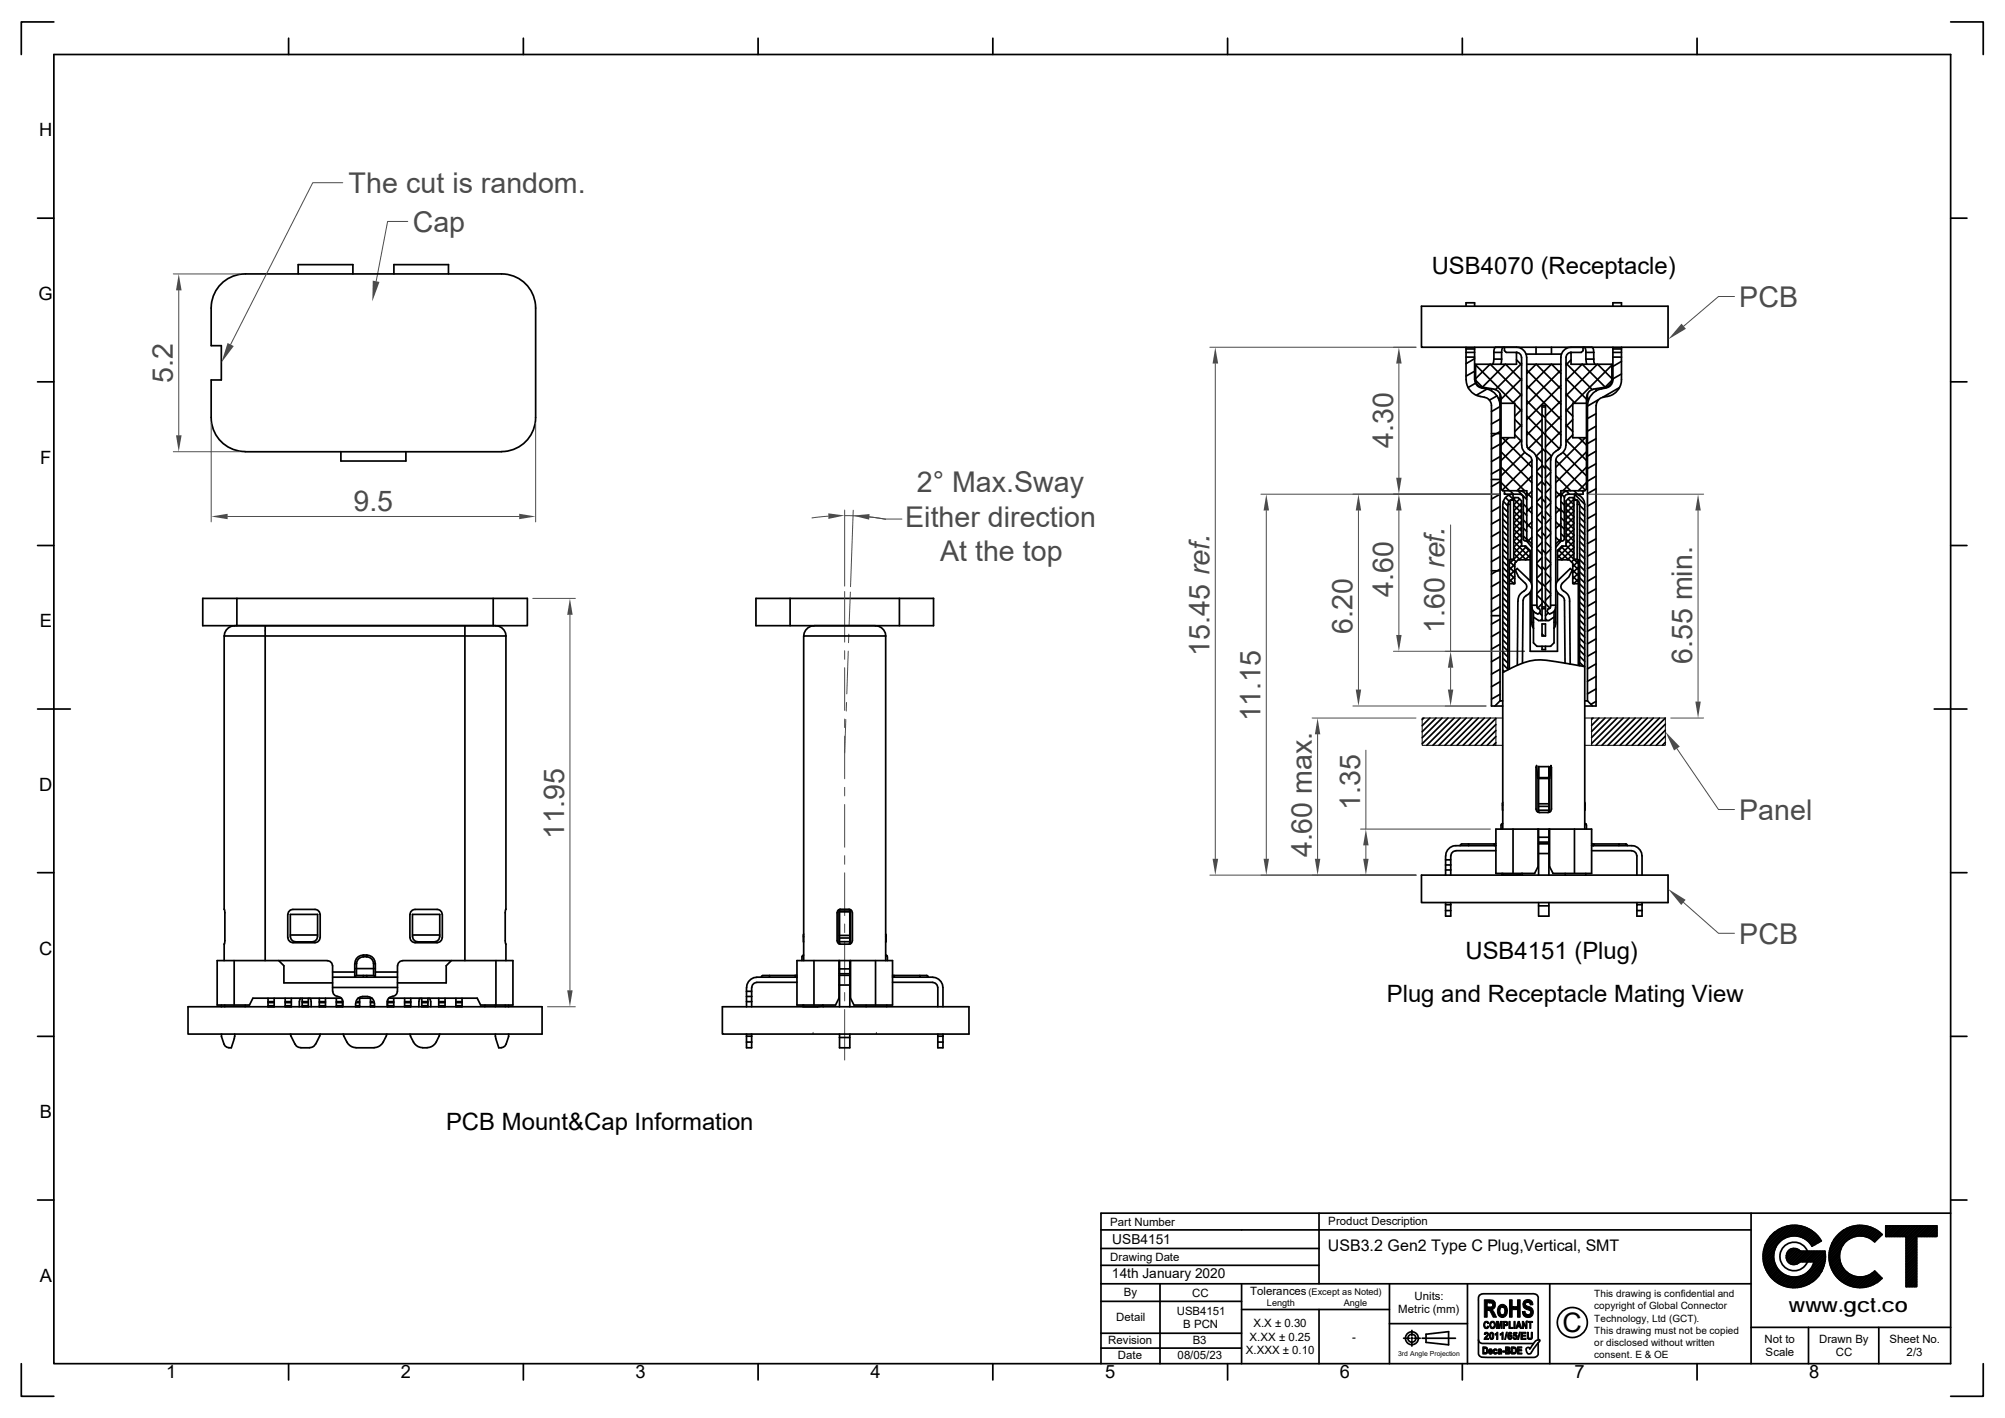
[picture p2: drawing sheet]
<svg xmlns="http://www.w3.org/2000/svg" width="297mm" height="210mm" viewBox="0 0 297 210" stroke-linecap="round" stroke-linejoin="round" font-family="sans-serif">
<path d="M55.2 41.6l1 .1-1 2.9z" fill="#4b4b4b"/>
<path d="M60.4 32.8h-3l-1.7 8.8M78.9 88.6h6.3M84.4 91v55.6M81.1 149.1h4.1" fill="none" stroke="#4b4b4b" stroke-width=".15"/>
<path d="M32.5 42.3a5.1 5.1 0 0 1 3.8-1.7h38a5 5 0 0 1 5.1 5v16.2a5.1 5.1 0 0 1-5.1 5.1h-38a5 5 0 0 1-5-5.1v-5.5h1.5v-5.1h-1.5v-5.6a5.1 5.1 0 0 1 1.2-3.3zM44.2 40.6v-1.4h8.1v1.4M66.4 40.6v-1.4h-8v1.4M60.1 66.9v1.4h-9.6v-1.4" fill="none" stroke="#000" stroke-width=".25"/>
<g fill="#4b4b4b">
<path d="M84 146.6h.8l-.4 2.5z"/>
<path d="M84.4 88.6l.4 2.4h-.8z"/>
</g>
<path d="M25.7 40.6h9.8M26.5 43v21.5M25.7 66.9h9.8" fill="none" stroke="#4b4b4b" stroke-width=".15"/>
<g fill="#4b4b4b">
<path d="M26.1 64.5h.8l-.4 2.4z"/>
<path d="M26.5 40.6l.4 2.4h-.8z"/>
</g>
<path d="M31.3 62.7v14.6M33.7 76.5h43.2M79.4 62.6v14.7" fill="none" stroke="#4b4b4b" stroke-width=".15"/>
<g fill="#4b4b4b">
<path d="M31.3 76.5l2.4-.4v.8z"/>
<path d="M76.9 76.1l2.5 .4-2.5 .4z"/>
<path d="M33.7 50.8l.9 .5-1.8 2.4z"/>
</g>
<g fill="none" stroke="#4b4b4b" stroke-width=".15">
<path d="M50.8 27.1h-4.5l-12.1 23.9M122.7 76.4l-2.4 .3M125.1 76.4l2.9 .1 3.2 .4-2.4-.4M125.1 75.5v11.3M126.4 75.6l-.4 11.3M131.2 76.9h2.4M125.1 87.6v7.5M125.1 96.4v1.2M125.1 98.9v6.3M125.7 96.4l-.2 6.4M125.8 93.9l-.1 1.3M126 87.7l-.2 4.9"/>
<path d="M125.1 106.5v1.2M125.1 109v6.3M125.1 116.6v1.3M125.1 119.1v6.4M125.3 106.5l-.2 5M125.4 104v1.3M125.1 126.7v1.3M125.1 129.3v6.3M125.1 136.8v1.3M125.1 139.4v6.3M120.5 152.9v.2M125.1 147v1.2"/>
<path d="M125.1 149.5v7.5M129.8 152.9v.2"/>
</g>
<g fill="none" stroke="#000" stroke-width=".25">
<path d="M8 3.2h-4.8v4.9M8 8.1h281v193.8h-281zM42.8 5.7v2.4M77.5 5.7v2.4M112.3 5.7v2.4M147.1 5.7v2.4M181.9 5.7v2.4M216.6 5.7v2.4M251.4 5.7v2.4M289 3.2h4.8v4.9M5.6 32.3h2.4M289 32.3h2.4"/>
<path d="M5.6 56.5h2.4M289 56.5h2.4M5.6 80.8h2.4M112 88.6h26.3v4.1h-26.3zM117.1 88.6v4.1M133.2 88.6v4.1M289 80.8h2.4M5.6 105h4.8M286.6 105h4.8M5.6 129.2h2.4M289 129.2h2.4M5.6 153.5h2.4"/>
<path d="M289 153.5h2.4M5.6 177.7h2.4M195.4 179.6v10.5M259.4 179.6v22.3M289 179.6h-125.9v22.3M289 177.7h2.4M163.1 182.1h96.3M163.1 190.1h96.3M163.1 192.7h20.8M163.1 197.4h20.8M163.1 187.4h32.3M163.1 184.9h32.3"/>
<path d="M163.1 199.6h20.8M171.9 190.1v11.8M183.9 190.1v11.8M183.9 193.9h21.9M195.4 193.9v8M205.8 196h11.6M205.8 190.1v11.8M207.9 198.2h.9M209 198.2h.3M209.2 197v.8M209.2 198v.3M209.2 198.5v.8"/>
<path d="M209.5 198.2h.9M210.7 198.2h4.9M211.3 197.6l3.3-.4v1.9l-3.3-.3zM217.4 190.1v11.8M219 198.4a.69 .69 0 0 0 1 .6h7.2M226.1 199.7l.4-.2 .2 .3 .1-.3a1.9 1.9 0 0 1 1.1-1.1h.1l.1 .2-1.2 1.6a.38 .38 0 0 1-.6 .2l-.2-.4zM227.9 198.4v-5.2a1.98 1.98 0 0 0-.3-1.5 6 6 0 0 0-2.3-.1h-4.6a1.77 1.77 0 0 0-1.6 .3l-.1 8.5a.68 .68 0 0 0 .9 .6h7.5l.3-.1 .2-.3v-1.8M229.6 190.1v11.8M259.4 196.6h29.6M262.8 185.9l-1.4 1.4M262.8 186.1l-1.4 1.4M262.8 186.4l-1.3 1.3"/>
<path d="M262.8 185.7l-1.5 1.4M262.8 186.6l-1.2 1.2M262.8 185.4l-1.5 1.5M262.8 186.8l-1.2 1.2M262.9 187l-1.2 1.2M263 185l-1.8 1.7M263 182.4l-.8 .8M263 187.1l-1.2 1.2M263 187.3l-1.1 1.2M263.1 187.5l-1.1 1.1M263.1 184.6l-1.9 1.9M263.2 187.6l-1.1 1.2"/>
<path d="M263.3 187.8l-1.2 1.1M263.4 187.9l-1.1 1.1M263.5 188l-1.1 1.2M263.6 188.2l-1.1 1.1M263.6 182l-1.9 1.9M263.7 188.3l-1.1 1.1M263.8 188.4l-1.1 1.1M264 188.5l-1.2 1.1M264.1 181.8l-2.6 2.5M264.1 188.6l-1.1 1.1M264.2 188.7l-1.1 1.1M264.4 188.8l-1.2 1.1"/>
<path d="M264.5 181.7l-3.1 3M264.6 188.8l-1.2 1.2M264.7 188.9l-1.2 1.2M264.8 181.6l-3.5 3.4M264.9 189l-1.2 1.2M265.1 181.5l-3.8 3.8M265.1 189l-1.2 1.3M265.3 189.1l-1.3 1.2M265.3 181.5l-4.1 4.1M265.4 184.9l-.7 .8M265.5 189.1l-1.3 1.3M265.6 181.4l-4.4 4.4"/>
<path d="M265.7 189.1l-1.3 1.3M265.7 184.9l-1.1 1.1M265.8 181.4l-4.6 4.7M265.9 184.9l-1.3 1.3M265.9 189.1l-1.4 1.4M266.1 181.4l-4.9 4.9M266.1 184.9l-1.5 1.5M266.2 189.1l-1.5 1.4M266.3 181.5l-1.9 1.9M266.3 185l-1.6 1.6M266.5 185l-1.7 1.7M266.5 189l-1.6 1.6"/>
<path d="M266.5 181.5l-1.7 1.7M266.6 185.2l-1.7 1.6M266.7 185.3a1.26 1.26 0 0 0-1.7-.1 1.19 1.19 0 0 0-.3 1.3 1.19 1.19 0 0 0 1.2 .7l.6-.2 .2-.2M266.7 181.5l-1.6 1.6M266.7 186.8h2.1a3.1 3.1 0 0 1-4.5 1.9 3.1 3.1 0 0 1-.6-4.8 3.1 3.1 0 0 1 4.8 .6l1.3-.7a4.6 4.6 0 0 0-7.5-.8 4.6 4.6 0 0 0 1.8 7.3 4.6 4.6 0 0 0 6.3-4.1v-.9h-3.7l-1.7 1.7M266.8 188.9l-1.7 1.7M266.9 181.6l-1.5 1.4M267 185.3l-1.8 1.8M267.1 181.6l-1.4 1.4M267.2 185.3l-1.9 1.9M267.2 188.8l-1.9 1.9M267.3 181.7l-1.4 1.3"/>
<path d="M267.4 185.3l-1.9 1.9M267.4 181.7l-1.3 1.3M267.6 181.8l-1.3 1.3M267.7 185.3l-2 2M267.8 181.9l-1.3 1.2M267.8 185.3a2.12 2.12 0 0 0-3.3-.9 2.12 2.12 0 0 0 0 3.3 2.12 2.12 0 0 0 3.3-.9M267.9 185.3l-2 2M267.9 196.6v5.3M267.9 182l-1.2 1.1M268.1 182l-1.2 1.2M268.1 185.3l-1.9 1.9M268.2 182.1l-1.1 1.2"/>
<path d="M268.4 185.3l-1.6 1.5M268.4 182.2l-1.2 1.2M268.5 182.3l-1.1 1.1M268.6 185.3l-1.6 1.5M268.6 182.4l-1.1 1.1M268.8 182.5l-1.1 1.1M268.8 185.3l-1.5 1.5M268.9 182.6l-1.1 1.1M269 182.7l-1.1 1.1M269.1 185.3l-1.6 1.5M269.1 182.8l-1.1 1.2M269.3 183l-1.2 1.1"/>
<path d="M269.3 185.3l-1.6 1.5M269.4 183.1l-1.2 1.1M269.5 183.2l-1.1 1.1M269.5 188.8l-.9 1M269.5 185.3l-1.5 1.5M269.6 183.4l-1.2 1.1M269.7 183.5l-.9 .8M269.7 183.6l-.3 .4M269.8 185.3l-1.6 1.5M269.9 188.2l-2 2M270 185.3l-1.6 1.5M270.1 187.8l-2.6 2.6"/>
<path d="M270.2 187.4l-3 3.1M270.2 185.3l-1.5 1.5M270.3 187.1l-3.5 3.5M270.4 185.4l-1.7 1.7M270.4 186.8l-3.8 3.8M270.4 185.6l-1.9 1.9M270.4 185.8l-4.8 4.9M270.4 186.3l-4.4 4.4M270.4 186.5l-4.1 4.2M270.4 186l-4.6 4.7M272.5 186.1l-1.3 1.3M272.5 185.8l-1.4 1.4"/>
<path d="M272.5 186.3l-1.3 1.3M272.6 185.5l-1.5 1.5M272.6 186.5l-1.3 1.3M272.6 186.7l-1.2 1.2M272.6 185.2l-1.6 1.6M272.6 186.9l-1.2 1.2M272.7 187.1l-1.2 1.1M272.8 187.2l-1.2 1.2M272.8 184.9l-1.8 1.7M272.8 187.4l-1.1 1.1M272.9 187.5l-1.1 1.2M273 187.7l-1.1 1.1"/>
<path d="M273 184.4l-2 2M273.1 187.8l-1.1 1.2M273.2 182.1l-1.5 1.5M273.2 188l-1.1 1.1M273.3 188.1l-1.1 1.1M273.4 188.2l-1.1 1.1M273.6 188.3l-1.2 1.1M273.7 181.8l-2.3 2.3M273.7 188.4l-1.1 1.2M273.8 188.5l-1.1 1.2M274 188.6l-1.2 1.2M274.1 181.7l-2.9 2.8"/>
<path d="M274.1 188.7l-1.1 1.2M274.3 188.8l-1.2 1.2M274.4 181.6l-3.3 3.3M274.4 188.9l-1.1 1.1M274.6 188.9l-1.2 1.2M274.7 181.5l-3.7 3.7M274.8 189l-1.2 1.2M275 189l-1.3 1.3M275 181.5l-4 4M275.2 189.1l-1.3 1.3M275.3 181.4l-4.3 4.3M275.4 189.1l-1.3 1.3"/>
<path d="M275.5 181.4l-4.5 4.6M275.6 189.1l-1.4 1.4M275.7 181.4l-4.7 4.8M275.9 189.1l-1.5 1.4M275.9 181.5l-2 2M276.1 189l-1.5 1.6M276.2 181.5l-1.8 1.7M276.4 181.5l-1.6 1.6M276.4 189l-1.6 1.6M276.6 181.6l-1.5 1.5M276.8 181.6l-1.5 1.4M276.8 188.8l-1.8 1.8"/>
<path d="M276.9 181.7l-1.3 1.3M277.1 181.7l-1.3 1.3M277.3 181.8l-1.3 1.2M277.4 188.5l-2.2 2.2M277.5 181.8l-1.3 1.3M277.6 181.9l-1.2 1.2M277.8 182l-1.2 1.2M277.8 188.3l-2.3 2.4M277.9 182.1l-1.1 1.1M277.9 188.4l-2.2 2.3M278.1 188.5l-2.2 2.2M278.1 182.2l-1.2 1.1"/>
<path d="M278.2 188.7l-2 1.9M278.2 182.3l-1.1 1.1M278.3 188.8l-1.8 1.8M278.3 182.4l-1.1 1.1M278.3 196.6v5.3M278.4 188.9l-1.6 1.6M278.5 182.5l-1.1 1.1M278.5 189l-1.4 1.4M278.6 182.6l-1.1 1.1M278.6 189.1l-1.1 1.1M278.7 182.7l-1.1 1.1M278.8 189.2l-.7 .7"/>
<path d="M278.8 182.8a4.6 4.6 0 0 0-6.5 0 4.6 4.6 0 0 0 0 6.5 4.6 4.6 0 0 0 6.5 0M278.8 182.8l-1.1 1.1a3.1 3.1 0 0 0-4.3 0 3.1 3.1 0 0 0 0 4.3 3.1 3.1 0 0 0 4.3 0l1.1 1.1M279.4 181.5h7.6v1.6h-3v7.4h-1.6v-7.4h-3zM279.4 181.5v.1M279.6 181.5l-.2 .3M279.9 181.5l-.5 .5M280.1 181.5l-.7 .8M280.4 181.5l-1 1M280.6 181.5l-1.2 1.2M280.8 181.5l-1.4 1.5M281.1 181.5l-1.6 1.6M281.3 181.5l-1.6 1.6"/>
<path d="M281.5 181.5l-1.5 1.6M281.8 181.5l-1.6 1.6M282 181.5l-1.6 1.6M282.2 181.5l-1.5 1.6M282.5 181.5l-1.6 1.6M282.7 181.5l-1.6 1.6M282.9 181.5l-1.5 1.6M283.2 181.5l-1.6 1.6M283.4 181.5l-1.6 1.6M283.7 181.5l-1.6 1.6M283.9 181.5l-1.6 1.6M284 190l-.6 .5"/>
<path d="M284 189.7l-.9 .8M284 189.5l-1.1 1M284 189.2l-1.3 1.3M284 189l-1.6 1.5M284 190.4l-.2 .1M284 190.2l-.4 .3M284 183.4l-1.6 1.5M284 183.6l-1.6 1.6M284 183.8l-1.6 1.6M284 184.1l-1.6 1.5M284 184.3l-1.6 1.6M284 184.5l-1.6 1.6"/>
<path d="M284 184.8l-1.6 1.5M284 185l-1.6 1.6M284 185.2l-1.6 1.6M284 185.5l-1.6 1.6M284 185.7l-1.6 1.6M284 186l-1.6 1.5M284 186.2l-1.6 1.6M284 186.4l-1.6 1.6M284 186.7l-1.6 1.5M284 186.9l-1.6 1.6M284 187.1l-1.6 1.6M284 187.4l-1.6 1.5"/>
<path d="M284 187.6l-1.6 1.6M284 187.8l-1.6 1.6M284 188.1l-1.6 1.5M284 188.3l-1.6 1.6M284 188.5l-1.6 1.6M284 188.8l-1.6 1.5M284.1 181.5l-1.7 1.8M284.4 181.5l-2 2M284.6 181.5l-2.2 2.3M284.8 181.5l-2.4 2.5M285.1 181.5l-2.7 2.7M285.3 181.5l-2.9 3"/>
<path d="M285.5 181.5l-3.1 3.2M285.8 181.5l-1.6 1.6M286 181.5l-1.6 1.6M286.2 181.5l-1.5 1.6M286.5 181.5l-1.6 1.6M286.7 181.5l-1.6 1.6M287 181.8l-1.4 1.3M287 181.5l-1.6 1.6M287 183l-.2 .1M287 182.7l-.4 .4M287 182.5l-.7 .6M287 182.2l-.9 .9"/>
<path d="M287 182l-1.1 1.1M3.2 201.9v4.9h4.8M42.8 201.9v2.5M77.5 201.9v2.5M112.3 201.9v2.5M147.1 201.9v2.5M181.9 201.9v2.5M216.6 201.9v2.5M251.4 201.9v2.5M293.8 201.9v4.9h-4.8"/>
<circle cx="209.2" cy="198.2" r=".96"/>
<circle cx="209.2" cy="198.2" r=".59"/>
<circle cx="232.9" cy="195.8" r="2.22"/>
</g>
<g fill="#000" stroke="#000" stroke-width=".15">
<path d="M219.9 197.4h.3l-.1 .2h-.2z" fill-rule="evenodd"/>
<path d="M219.7 199.4l.5 .1 .1 .1h-.4v.7l.4 .1-.1 .1h-.5z" fill-rule="evenodd"/>
<path d="M220 195.7h.3l.2 .1-.4 .1-.1 .2 .1 .4 .4 .1-.2 .2-.3-.1-.2-.3v-.4z" fill-rule="evenodd"/>
<path d="M220 197.4a.35 .35 0 0 1 .5 0 .35 .35 0 0 1-.1 .5l-.2 .3h.3v.2h-.6l.1-.4a.44 .44 0 0 0 .3-.6h-.4z" fill-rule="evenodd"/>
<path d="M219.9 199.6h.4l.1 .1-.1 .7-.4-.1h.2a.43 .43 0 0 0 0-.6z" fill-rule="evenodd"/>
<path d="M220.2 196.6l.2-.3 .2 .1-.1 .2z" fill-rule="evenodd"/>
<path d="M220.2 195.8h.3l.1 .2h-.2z" fill-rule="evenodd"/>
<path d="M220.6 199.9h.2l-.1 .2h.4v.1h-.4l.1 .2h.3l-.1 .1h-.3l-.1-.1z" fill-rule="evenodd"/>
<path d="M219.9 192.5h.9a.65 .65 0 0 1 .7 .4h-1.2v.7h1.1l-.3 .4h-.8v1.1h-.4z" fill-rule="evenodd"/>
<path d="M220.7 195.9l.4-.1a.38 .38 0 0 0-.2 .4 .38 .38 0 0 0 .2 .4h.3l-.2 .2-.3-.1-.2-.4z" fill-rule="evenodd"/>
<path d="M220.6 199.8h.4l.1 .3h-.4h.2v-.1l-.3-.1z" fill-rule="evenodd"/>
<path d="M220.8 197.4l.3-.1 .1 .1-.3 .1v.6l.3 .1-.1 .2-.3-.1-.1-.2v-.5z" fill-rule="evenodd"/>
<path d="M220.4 194h.7l.6 1.1h-.5l-.5-1z" fill-rule="evenodd"/>
<path d="M220.8 195.8a.5 .5 0 0 1 .7 0 .5 .5 0 0 1 0 .7l-.1 .1h-.3l.2-.2v-.4l-.1-.1z" fill-rule="evenodd"/>
<path d="M221 197.4l.3 .1-.1 .7h-.2l.1-.2v-.4z" fill-rule="evenodd"/>
<path d="M221.3 199.9h.2l-.1 .1v.3l.4 .1-.1 .1h-.3l-.1-.1z" fill-rule="evenodd"/>
<path d="M220.6 192.9h.9v.1l-.1 .6h-1.1h.5a.34 .34 0 0 0 .3-.3 .34 .34 0 0 0-.2-.4z" fill-rule="evenodd"/>
<path d="M221.5 197.5l.2 .1-.2 .1z" fill-rule="evenodd"/>
<path d="M221.3 199.8l.3-.1 .2 .3-.5-.1z" fill-rule="evenodd"/>
<path d="M221.5 197.5l.3-.2h.1v1.1h-.2v-.8z" fill-rule="evenodd"/>
<path d="M221.7 195.7h.3l-.2 .2v.8h-.1z" fill-rule="evenodd"/>
<path d="M222 195.7l.1 .7-.1 .3-.2-.8z" fill-rule="evenodd"/>
<path d="M222 199.8l.3-.1 .1 .2h-.3v.1l-.2-.1z" fill-rule="evenodd"/>
<path d="M222.2 197.5l.3 .1-.3 .1z" fill-rule="evenodd"/>
<path d="M222.2 199.9h.2l.1 .5h-.3l.1-.2-.3-.1 .3-.1z" fill-rule="evenodd"/>
<path d="M222.3 195.7h.2l-.1 .2-.2 .8h-.2z" fill-rule="evenodd"/>
<path d="M222.5 195.7v1h-.1v-.8z" fill-rule="evenodd"/>
<path d="M222 193.4a.67 .67 0 0 1 1.2 .1l-.6 .1a.61 .61 0 0 0-.4 .5 .61 .61 0 0 0 .4 .6h-.6l-.2-.7z" fill-rule="evenodd"/>
<path d="M222.2 197.5l.3-.2h.2v1.1h-.2v-.8z" fill-rule="evenodd"/>
<path d="M223.2 197.3h.1l-.2 1.1h-.2z" fill-rule="evenodd"/>
<path d="M222.7 195.7h.5l.2 .1h-.5v.4h.5l-.2 .1h-.3v.4h-.2z" fill-rule="evenodd"/>
<path d="M222.6 193.6l.6-.1a1 1 0 0 1-.7 1.6l-.5-.4h.6a.63 .63 0 0 0 .3-.6 .63 .63 0 0 0-.3-.5z" fill-rule="evenodd"/>
<path d="M223 195.8h.4v.4h-.5l.3-.1-.1-.2z" fill-rule="evenodd"/>
<path d="M223 199.4l.6 .1 .1 .1h-.5v.3h.5h-.1l.1 .2h-.5v.2h.6l-.2 .2h-.6z" fill-rule="evenodd"/>
<path d="M223.3 199.6h.4v.3h-.5l.3-.1v-.2z" fill-rule="evenodd"/>
<path d="M223.5 195.7h.2v.9h.5v.1h-.7z" fill-rule="evenodd"/>
<path d="M223.6 197.7h.3h-.3z" fill-rule="evenodd"/>
<path d="M223.5 197.4l.3-.1 .2 .1-.4 .1v.2l.4 .1-.4 .1v.2l.1 .1h-.3v-.1v-.5z" fill-rule="evenodd"/>
<path d="M223.7 197.8h.3a.34 .34 0 0 1 0 .4 .34 .34 0 0 1-.5 .1l-.1-.1h.4v-.1z" fill-rule="evenodd"/>
<path d="M223.7 197.4h.3v.1z" fill-rule="evenodd"/>
<path d="M223.6 192.5h.4v1l.8 .4h-.8v1.2h-.4z" fill-rule="evenodd"/>
<path d="M223.9 199.4l.5 .1 .2 .1h-.5v.7l.5 .1-.1 .1h-.6z" fill-rule="evenodd"/>
<path d="M224.3 195.7h.2v1h-.2z" fill-rule="evenodd"/>
<path d="M224.1 198.1l.6 .1-.4 .2z" fill-rule="evenodd"/>
<path d="M224.4 197.7h.2z" fill-rule="evenodd"/>
<path d="M224.2 199.6h.4l.1 .6-.1 .2-.5-.1h.3l.1-.2v-.4z" fill-rule="evenodd"/>
<path d="M224.5 197.8h.2v.4h-.2l.1-.1v-.2z" fill-rule="evenodd"/>
<path d="M224.3 197.3h.4v.2h-.3v.2l.3 .1-.5 .1z" fill-rule="evenodd"/>
<path d="M225.1 197.3h.1l-.2 1.1h-.2z" fill-rule="evenodd"/>
<path d="M224.9 195.7h.2l-.2 .6 .3 .2h-.4l-.1 .2h-.1z" fill-rule="evenodd"/>
<path d="M225.1 195.7l.3 1h-.2v-.2l-.3-.2h.2l-.1-.4z" fill-rule="evenodd"/>
<path d="M224.8 192.5h.4v2.6h-.4v-1.2l-.8-.4h.8z" fill-rule="evenodd"/>
<path d="M224.8 199.4h.7v.2h-.5v.3h.4v.2h-.4v.2h.5v.2h-.7z" fill-rule="evenodd"/>
<path d="M225.5 195.7h.2v1h-.2z" fill-rule="evenodd"/>
<path d="M225.7 195.7l.4 .7v.3l-.4-.7z" fill-rule="evenodd"/>
<path d="M225.5 194.2h.4l.1 .3 .4 .2h-.7z" fill-rule="evenodd"/>
<path d="M225.3 197.3h.8v.1h-.6v.3h.5v.2h-.5v.3h.6v.2h-.8z" fill-rule="evenodd"/>
<path d="M226.1 195.7v1h.1v-1z" fill-rule="evenodd"/>
<path d="M225.7 192.8a.79 .79 0 0 1 1.3 .1h-.7a.28 .28 0 0 0-.3 .3 .28 .28 0 0 0 .3 .2 .83 .83 0 0 1 .8 1.2 .83 .83 0 0 1-1.4 .2v-.1h.7a.36 .36 0 0 0 .4-.4 .36 .36 0 0 0-.5-.3l-.3-.2a.77 .77 0 0 1-.3-1z" fill-rule="evenodd"/>
<path d="M226.3 197.3h.1l.1 .8 .2 .1h-.4z" fill-rule="evenodd"/>
<path d="M226.3 192.9h.7l.1 .3h-.4l-.2-.3z" fill-rule="evenodd"/>
<path d="M226.8 197.3h.2v.8a.42 .42 0 0 1-.6 .2l-.1-.1 .5-.1z" fill-rule="evenodd"/>
<path d="M226.4 195.7h.7v.1h-.3v.9h-.2v-.9h-.2z" fill-rule="evenodd"/>
<path d="M220.9 200.3l.2 .1h-.3z" fill-rule="evenodd"/>
<path d="M221.7 200.2l.1 .1v.1h-.3z" fill-rule="evenodd"/>
<path d="M221.9 200.4l.4 .1h-.2z" fill-rule="evenodd"/>
<path d="M221.9 200.2h.4h-.2v.2h.4v.1l-.6-.1z" fill-rule="evenodd"/>
<path d="M222.6 200h.3v.2h-.3z" fill-rule="evenodd"/>
<path d="M223.4 200.1h.3l.1 .2h-.6h.4l-.1-.2z" fill-rule="evenodd"/>
</g>
<g fill="#4b4b4b">
<path d="M126.4 76.4l2.4-.3v.8z"/>
<path d="M122.7 76l2.4 .3-2.4 .5z"/>
</g>
<g fill="none" stroke="#000" stroke-width=".25">
<path d="M217.2 52.9h1.3M217.2 45.3v-.5h1.3v.5M217.2 51.4v4.8M217.2 52.2h1.3M217.2 51.7h1.3M217.2 56.2a2.67 2.67 0 0 0 2.7 2.6 1.25 1.25 0 0 1 1.1 1.3v44.4h1.6M218.5 51.4v4.8M218.5 55l-1.3 .7M218.5 53.1l-1.3 .8M218.5 56.2a1.25 1.25 0 0 0 1 1.3M218.6 56.8l-1.1 .6M218.6 54l5.7 5.7"/>
<path d="M218.6 56.3a1.04 1.04 0 0 0 .9 1l1.8 .3a1.25 1.25 0 0 1 1.1 1.3v13.5l.2 .3h3.6v7.4M219.5 57.5a2.69 2.69 0 0 1 2.7 2.6M220.3 57.6l-1.6 .9M220.7 53.9l-2.1 2.2M220.8 53.9l4.6 4.7M221 57.6v.3M221.3 52.2v1M221.3 53.2h1.2M221.3 52.2h1.2M221.3 53.2l-.2 .7M221.3 52.2l.1-.7 .2-.1h3.1a1.52 1.52 0 0 1 1.5 1.5M221.8 58.6l-1.1 .7"/>
<path d="M222 59h.2M222.1 59.3h.1M222.2 58.3v45.5M222.4 59.7h2v5.1h-2M222.5 52.2v1M222.5 53.2l-.2 .7M222.7 51.4l-.2 .3v.5M222.9 51.4v.5l.2 .3h1.6M223.1 53.9l2.3 2.4M224.4 59.8l1 1.1M224.7 52.2v1.7h-6.1v2.4l1 1 3.4-3.4M224.7 53.3l.7 .7"/>
<path d="M224.7 52.2a.74 .74 0 0 1 .7 .7v13M224.8 52.2l-.1 .1M225.4 56.1l-3 3M225.4 58.4l-1.3 1.3M225.4 53.8l-3.8 3.9M226.1 52.4h5.2M226.2 53.9h5M226.2 59.3l2.3 2.3M226.2 57.1l5 5M226.2 54.8l5 5M226.2 52.9v13M227.6 53.9l-1.4 1.4"/>
<path d="M227.6 51.4v1M227.6 53.9l1.1 1.2M228.7 55.1l-2.5 2.5M228.7 55.1l2.5 2.5M229.8 53.9l-1.1 1.2M229.8 51.4v1M229.9 53.9l1.3 1.4M231.2 54.8l-5 5.1M231.2 57.1l-5 5M231.2 59.4l-2.2 2.2M232 53.8l3.9 3.9M232 58.3l1.4 1.4"/>
<path d="M232 56.1l3 3M232.7 52.2v.1M232.7 52.2a.74 .74 0 0 0-.7 .7v13.2a1.42 1.42 0 0 1-.8 1.1M232.7 53.3l-.7 .7M232.7 52.2v1.7h6.1v2.4M233 59.8l-1 1.1M234.4 53.9l-2.4 2.4M234.4 53.9l3.4 3.4 1-1M234.5 51.4v.5l-.2 .3h-1.6M234.7 51.4l.1 .1 .2 .7M234.9 53.2h1.2M234.9 52.2h1.2"/>
<path d="M235 52.2v1M235 53.2l.1 .7M235 59.7h-2v5.1h2M235.2 59h.2M235.2 58.3v1h.1M236.1 53.2v.4l.2 .3M236.1 52.2v1M236.1 52.2v-.5l-.3-.3h-3.1a1.52 1.52 0 0 0-1.5 1.5v13M236.5 57.6v.3M236.6 53.9l-4.6 4.7M236.7 53.9l2.1 2.2M236.8 59.2l-1.6 .9"/>
<path d="M237.5 58.8a1.25 1.25 0 0 0-1 1.3M238.1 58.7l-.6 .1M238.8 56.3a1.05 1.05 0 0 1-.8 1l-1.9 .3a1.25 1.25 0 0 0-1 1.3l-.1 13.5-.2 .3h-3.6v7.4M238.8 54.1l-5.6 5.6M239 52.9h1.2M239 52.2h1.2M239 51.7h1.2M239 51.4v4.8a1.25 1.25 0 0 1-1.1 1.3 2.69 2.69 0 0 0-2.7 2.6v43.7M239 45.3v-.5h1.2v.5M239.9 57.4l-2.5 1.4M240.2 55.4l-1.2 .7M240.2 53.5l-1.2 .8"/>
<path d="M240.2 51.4v4.8a2.53 2.53 0 0 1-2.1 2.5M221 64.2h1.2M221 71h1.2M222.2 63.9l-1.2 .8M222.2 78.7l-1.2 .8M222.2 76.9l-1.2 .7M222.2 75l-1.2 .8M222.2 73.2l-1.2 .7M222.2 71.3l-1.2 .8M222.2 69.5l-1.2 .7M222.2 67.6l-1.2 .8M222.2 65.8l-1.2 .7"/>
<path d="M222.2 62.1l-1.2 .7M222.2 60.2l-1.2 .7M222.4 66.9l4.5 4.6M222.4 69.2l3.5 3.5M222.4 71.4l1.2 1.3M222.6 64.8l4.3 4.4M222.6 74.7v48.1M222.9 72.7v.5h2.3l.4 .2 .1 6.4M222.9 73l.1 .2M223.5 64.8l-1.1 1.1M223.7 72.7l.5 .5M224.4 62.1l1 1"/>
<path d="M224.4 64.4l1 1M224.9 72.7l1.3 1.3M225.2 72.7a1.01 1.01 0 0 1 1 1M225.4 60.6l-1 1M225.4 62.9l-1 1M225.4 65.2l-3 3M225.4 65.9a2.01 2.01 0 0 0 1.3 1.6l.2 .6M225.7 77l1.2 1.3M225.7 79.4l.5 .5M225.7 78.2l.5 .5M225.7 75.8l.5 .5M225.7 74.6l.5 .5"/>
<path d="M225.7 79.8l.1 .2 .1 .1M225.9 67l-3.5 3.5M226.2 61.6l4.8 4.8M226.2 63.9l2.3 2.3M226.2 73l.7 .7M226.2 75.3l.7 .7M226.2 79.8l.7 .7M226.2 65.9l.1 .3 .3 .4M226.2 66.2l.5 .4M226.6 66.6l.3 .2M226.9 66.8l.2 .1a1.48 1.48 0 0 1 .6 1.2v21.8l.2 .2M226.9 68.1v24.3l.3 .7"/>
<path d="M226.9 79.6l-.6 .6M226.9 68.2l-4.4 4.4M226.9 70.5l-2.2 2.2M226.9 72.7l-.7 .8M226.9 77.3l-.7 .7M226.9 75l-.7 .8M227.7 69.9l.8 .8M227.7 72.2l.8 .8M227.7 74.5l.8 .8M227.7 76.8l.8 .7M227.7 79l.8 .8M228.5 60.3h.5"/>
<path d="M228.5 78.9l.5 .5M228.5 76.4l.5 .5M228.5 73.9l.5 .5M228.5 71.4l.5 .5M228.5 68.9l.5 .5M228.5 66.4l.5 .5M228.5 61.4l.5 .5M228.5 64.4l-2.1 2.1M228.5 66.7l-.9 .8 .9 .9M228.5 68.9l-.8 .8M228.5 73.5l-.8 .8M228.5 75.8l-.8 .7"/>
<path d="M228.5 71.2l-.8 .8M228.5 78l-.8 .8M228.5 62.1l-2.3 2.3M229 62.1l2.2 2.3M229 78l.7 .8M229 75.8l.7 .7M229 73.5l.7 .7M229 71.2l.7 .8M229 68.9l.7 .8M229 66.7l.8 .8M229.7 68.1v21.8l-.1 .2M229.7 70l-.7 .7"/>
<path d="M229.7 72.2l-.7 .8M229.7 74.5l-.7 .8M229.7 76.8l-.7 .7M229.7 79l-.7 .8M229.8 67.6l-.8 .8M230.5 70.4l2.2 2.3M230.5 68.2l4.4 4.4M230.5 79.6l.7 .6M230.5 68.1v24.3M230.5 77.3l.7 .7M230.5 75l.7 .8M230.5 72.7l.7 .8"/>
<path d="M230.5 66.8l-.2 .1a1.48 1.48 0 0 0-.6 1.2M230.9 66.6l-.4 .2M231.2 66.2l-.4 .4M231.2 65.9v.3l-.3 .4M231.2 67.2l-.5 .5-.2 .4M231.2 76.7l.6 .5M231.2 79l.6 .5M231.2 77.8l.6 .5M231.2 75.5l.6 .5M231.2 74.3l.6 .5M231.2 61.6l-2.2 2.3M231.2 63.9l-2.2 2.3"/>
<path d="M231.2 73l-.7 .8M231.2 75.3l-.7 .7M231.2 77.5l-.7 .8M231.2 79.8l-.7 .8M231.4 73.2l.4 .4M231.6 67l3.4 3.5M231.8 73.7l-.1 6.1v.2l-.2 .1M232 62.9l1 1M232 60.6l1 1M232 65.2l3 3M232 72.7l.5 .5M232.3 72.7a1.01 1.01 0 0 0-1 1"/>
<path d="M233 62.1l-1 1M233 64.4l-1 1M233.2 72.7l.5 .5M233.9 64.8l1.1 1.1M234.4 72.7l.1 .1M234.5 72.7v.5h-2.4l-.3 .2v.3M234.8 74.7v48.1M234.9 64.8l-4.4 4.4M235 71.5l-1.2 1.2M235 69.2l-3.4 3.5M235 66.9l-4.5 4.6M236.5 79.8l-1.3 .7"/>
<path d="M236.5 77.9l-1.3 .8M236.5 76.1l-1.3 .7M236.5 74.2l-1.3 .8M236.5 72.4l-1.3 .7M236.5 70.5l-1.3 .8M236.5 68.7l-1.3 .7M236.5 66.8l-1.3 .7M236.5 65l-1.3 .7M236.5 63.1l-1.3 .7M236.5 61.3l-1.3 .7M236.5 60.1v44.4h-1.7M30 88.6h48.1v4.1h-48.1z"/>
<path d="M35.1 88.6v4.1M73.1 88.6v4.1M119.1 94.2a1.55 1.55 0 0 1 1.5-1.5h9.1a1.52 1.52 0 0 1 1.5 1.5M131.2 94.2h-12.1v48M131.2 94.2v48M221 84.5h1.2M221 91.2h1.2M222.2 99.1l-1.2 .7M222.2 97.2l-1.2 .8M222.2 95.4l-1.2 .7M222.2 93.5l-1.2 .8M222.2 91.7l-1.2 .7"/>
<path d="M222.2 89.8l-1.2 .8M222.2 88l-1.2 .7M222.2 86.1l-1.2 .8M222.2 82.4l-1.2 .8M222.2 80.6l-1.2 .7M222.2 84.3l-1.2 .7M225.9 80.1h.3M226.2 80.1l.7 1M226.9 89.9l.2 .6 .7 .4 .3-.2 .1-.2-.1-.3-.2-.1M226.9 89.6h.8M226.9 92.1h.3M227.2 90.5v4.7l.5 .5h2l.5-.5v-4.7"/>
<path d="M227.2 90.6v.1M227.7 88.1l1.9 2M227.7 83.6l.8 .7M227.7 81.3l.8 .8M227.7 85.9l.8 .7M228.1 90.8l.4 .4M228.5 93.9l.2 .3M228.5 86.4l.5 .5M228.5 83.9l.5 .5M228.5 81.4l.5 .5M228.5 91.7l-.3 .2M228.5 80.3l-.8 .8"/>
<path d="M228.5 82.6l-.8 .7M228.5 87.1l-.8 .8M228.5 84.9l-.8 .7M228.5 89.4l-.7 .7M228.5 95.7v.5h.5v-.5M228.5 91.9v-31.9h.5v31.9M228.5 92.4h.5v1.8h-.5zM228.5 89.9h.5M228.5 90.1h.5M229 91.7l.2 .2M229 87.1l.7 .8M229 84.8l.7 .8"/>
<path d="M229 82.6l.7 .7M229 80.3l.7 .8M229.4 90.8l-.4 .4M229.7 89.6h.8M229.7 81.3l-.7 .8M229.7 83.6l-.7 .8M229.7 85.9l-.7 .7M229.7 88.1l-.7 .8M230.2 90.6h.1M230.2 91.4l-.7 .5h-1.6l-.7-.5M230.2 92.1h.3M230.5 92.4l-.3 .7"/>
<path d="M230.5 89.9l-.2 .6-.7 .4-.3-.2-.1-.2 .1-.3 .3-.1M231.2 80.1h.3M231.2 80.1l-.7 1M236.5 98.3l-1.3 .7M236.5 96.5l-1.3 .7M236.5 94.6l-1.3 .7M236.5 92.8l-1.3 .7M236.5 90.9l-1.3 .7M236.5 89l-1.3 .8M236.5 87.2l-1.3 .7M236.5 85.3l-1.3 .8M236.5 83.5l-1.3 .7"/>
<path d="M236.5 81.6l-1.3 .8M222.2 102.8l-1.2 .7M222.2 101l-1.2 .7M222.2 103.8l-.7 .7M222.2 103.8h.4M222.6 119.2v.8M222.6 118.8v.4M227.6 113.4l.2 1.8h.3h1.5l.2-1.8v.3v6.1v.3l-.5 .2h-1.2l-.5-.2v-.3v-6.1zM227.9 115.2v5.1M227.9 115.2v.1h1.6M227.9 120h1.6v.3M227.9 119h1.6"/>
<path d="M227.9 119.4h1.6M229.5 115.3v-1.8v5.5M229.5 115.2v.1M229.5 119v1M229.5 113.5h-1.6v6.8M229.6 115.2v5.1M234.8 103.8h.4M234.8 118.8v.4M234.8 119.2v.8M235.2 103.8l.7 .7M236.5 103.9l-.8 .4M236.5 102l-1.3 .8"/>
<path d="M236.5 100.2l-1.3 .7M119 138.7l.1 .8M119.1 138.3v.4M124.2 134.7l1.6-.1 .4 .3 .1 .3v4.1l-.3 .4-1.5 .1-.4-.2-.1-.3v-4.1zM124.3 134.7v5M124.4 134.7v.1h1.5M124.4 139.5h1.5v.3M124.4 134.8v5M124.4 135h1.5M124.4 138.5h1.5M124.4 138.9h1.5M125.9 134.7v4.8"/>
<path d="M126 134.7v5M131.2 138.3v.4M131.3 138.7l-.1 .8M214.2 127.3h.7v.8M214.2 133.7v2h.7v-2M214.2 126.7v2.9M214.2 128.8h.7M214.2 128.1h.7M214.2 134h.7M214.2 134.8h.7M214.9 126.7v.6M214.9 128.1v1.5"/>
<path d="M215.7 126a.74 .74 0 0 0-.8 .7M215.7 126h5.9M216.6 125l-.2 .1-.1 .1M216.6 125h4.8M217.6 125v.2M221.4 125v.2h.2M221.6 125.2h-5.9a1.52 1.52 0 0 0-1.5 1.5M221.6 124.9l-.2 .1M222.4 122.2v.6M222.5 129.3v.3M222.6 129.3v.3h2.1l.5-.1 .2-.2M222.6 121.9l-.1 .1-.1 .2"/>
<path d="M224.2 122.8v6.5M225.5 129.3v.3M227.9 133.7v2h1.6v-2M227.9 125h1.6M227.9 126.4h1.6M227.9 134.1h1.6M227.9 122.8v6.8M227.9 124h1.6M227.9 124.7h1.6M229.5 122.8v6.8M229.6 122.8v5.5l.5 1h5.7v-6.5h-14.2v6.5h5.8l.5-1v-5.5M231.9 129.3v.3"/>
<path d="M233.3 122.8v6.5M234.8 121.9l.1 .1 .1 .2M234.9 122h.1M234.9 129.3v.3M235 122.1h.1M235 122.2v.6M235.8 125.2h5.9a1.52 1.52 0 0 1 1.5 1.5l.1 2.9M235.8 126h5.9M235.8 124.9l.3 .1M239.8 125h-3.7v.2h-.3M240.9 125h-1.1v.2M241 125h-.1l.1 .1 .1 .1"/>
<path d="M241.7 126a.74 .74 0 0 1 .8 .7M242.5 126.7v2.9M242.5 133.7v.3M242.5 134.8h.8M243.3 134h-.8v.8M243.3 133.7v2h-.8v-.9M27.9 149.1h52.4v4h-52.4zM107 149.1h36.6v4h-36.6zM110.6 146.8h.8v.8M110.6 153.1v2.1h.8v-2.1M110.6 148.3h.8M110.6 147.6h.8"/>
<path d="M110.6 153.4h.8M110.6 154.3h.8M110.6 146.2v2.9M111.4 147.6v1.5M112.1 144.7a1.52 1.52 0 0 0-1.5 1.5M112.1 144.7h6M113 144.5h-.2v.2M113 144.4h4.8M114 144.4v.3M117.8 144.4v.3h.3M118.1 145.5h-6a.74 .74 0 0 0-.7 .7v.6M118.1 144.4h-.3"/>
<path d="M118.9 148.8v.3M119.1 141.4l-.2 .2-.1 .6M119.1 148.8v.3h2l.6-.1 .2-.2M120.6 142.2v6.6M122 148.8v.3M124.3 142.2v5.6l-.5 1h-5.7v-6.6h14.1v6.6h-5.7l-.5-1v-5.6M124.4 144.4h1.5M124.4 145.9h1.5M124.4 153.6h1.5M124.4 142.2v6.9M124.4 143.5h1.5M124.4 144.2h1.5"/>
<path d="M125.9 142.2v6.9M125.9 153.1v2.1h-1.5v-2.1M128.3 148.8v.3M129.7 142.2v6.6M131.2 141.4l.2 .1v.2M131.3 141.5h.1M131.4 148.8v.3M131.4 141.6h.1M131.5 141.7v.5M132.2 145.5h6a.74 .74 0 0 1 .7 .7v2.9M132.2 144.4h.3M132.2 144.7h6"/>
<path d="M136.3 144.4h-3.8v.3h-.3M137.3 144.4h-1v.3M137.4 144.5h-.1h.2v.2M138.2 144.7a1.52 1.52 0 0 1 1.5 1.5M138.9 153.1v.3M138.9 154.3h.8M139.7 153.4h-.8v.9M139.7 153.1v2.1h-.8v-.9M139.7 146.2v2.9"/>
</g>
<path d="M186.8 73.2h34M187.6 75.6v51.6M186.8 129.6h23" fill="none" stroke="#4b4b4b" stroke-width=".15"/>
<g fill="#4b4b4b">
<path d="M187.6 73.2l.4 2.4h-.8z"/>
<path d="M187.2 127.2h.8l-.4 2.4z"/>
</g>
<path d="M200.4 73.2h21.7M201.3 75.6v26.5M200.4 104.5h19.8" fill="none" stroke="#4b4b4b" stroke-width=".15"/>
<g fill="#4b4b4b">
<path d="M201.3 73.2l.4 2.4h-.8z"/>
<path d="M200.9 102.1h.8l-.4 2.4z"/>
</g>
<path d="M206.4 73.2h15.7M207.2 75.6v18.4M206.4 96.4h19.5" fill="none" stroke="#4b4b4b" stroke-width=".15"/>
<g fill="#4b4b4b">
<path d="M206.8 94h.8l-.4 2.4z"/>
<path d="M207.2 73.2l.4 2.4h-.8z"/>
</g>
<path d="M214.9 77.7v18.7M214.1 96.4h11.8M214.9 98.9v3.2M214.1 104.5h6.1" fill="none" stroke="#4b4b4b" stroke-width=".15"/>
<g fill="#4b4b4b">
<path d="M214.5 102.1h.8l-.4 2.4z"/>
<path d="M214.9 96.4l.4 2.5h-.8z"/>
</g>
<path d="M179.2 51.4h30.6M180 53.8v73.4M179.2 129.6h30.6" fill="none" stroke="#4b4b4b" stroke-width=".15"/>
<g fill="#4b4b4b">
<path d="M179.6 127.2h.9l-.5 2.4z"/>
<path d="M180 51.4l.5 2.4h-.9z"/>
</g>
<path d="M206.4 51.4h3.4M207.2 53.8v16.9M206.4 73.2h15.7" fill="none" stroke="#4b4b4b" stroke-width=".15"/>
<g fill="#4b4b4b">
<path d="M206.8 70.7h.8l-.4 2.5z"/>
<path d="M207.2 51.4l.4 2.4h-.8z"/>
</g>
<path d="M210.6 45.3h36.5v6.1h-36.5zM210.6 129.6h36.5v4.1h-36.5z" fill="none" stroke="#000" stroke-width=".25"/>
<path d="M247.1 131.6l2.6 1.7-.6 .7z" fill="#4b4b4b"/>
<path d="M249.4 133.6l5.2 4.6h2.4" fill="none" stroke="#4b4b4b" stroke-width=".15"/>
<path d="M249.1 47.9l.7 .8-2.7 1.6z" fill="#4b4b4b"/>
<path d="M257 43.9h-2.4l-5.2 4.4M235.3 73.2h17.1M251.6 75.6v28.3M247.5 106.3h4.9" fill="none" stroke="#4b4b4b" stroke-width=".15"/>
<g fill="none" stroke="#000" stroke-width=".25">
<path d="M210.9 106.3l-.2 .3M211.8 106.3l-1.1 1.2M212.7 106.3l-2 2.1M213.6 106.3l-2.9 2.9M214.5 106.3l-3.8 3.8M215.4 106.3l-4 4.1M216.3 106.3l-4 4.1M217.2 106.3l-4 4.1M218.1 106.3l-4 4.1M219 106.3l-4.1 4.1M219.9 106.3l-4 4.1M220.8 106.3l-4.1 4.1"/>
<path d="M221.6 106.4l-4 4M221.6 107.3l-3.1 3.1M221.6 108.2l-2.2 2.2M221.6 109.1l-1.3 1.3M221.6 110l-.4 .4M236 106.3l-.2 .2M236.9 106.3l-1.1 1.1M237.8 106.3l-2 2M238.7 106.3l-2.9 2.9M239.6 106.3l-3.8 3.8M240.5 106.3l-4.1 4.1M241.4 106.3l-4.1 4.1"/>
<path d="M242.3 106.3l-4.1 4.1M243.2 106.3l-4.1 4.1M244.1 106.3l-4.1 4.1M244.9 106.3l-4 4.1M245.9 106.3l-4.1 4.1M246.7 106.3l-4 4.1M246.7 107.2l-3.1 3.2M246.7 108.1l-2.2 2.3M246.7 109l-1.3 1.4M246.7 109.9l-.4 .5"/>
</g>
<path d="M210.7 106.3h10.9v4.1h-10.9zM221.6 110.4h1M221.6 106.3h1M234.8 110.4h1.1M234.8 106.3h1.1M235.8 106.3h10.9v4.1h-10.9z" fill="none" stroke="#000" stroke-width=".15"/>
<g fill="#4b4b4b">
<path d="M251.6 73.2l.4 2.4h-.8z"/>
<path d="M251.2 103.9h.8l-.4 2.4z"/>
<path d="M246.7 108.3l2.2 2.3-.9 .5z"/>
</g>
<path d="M194.4 106.3h15.4M195.2 108.7v18.5M248.4 110.9l6.2 9h2.4M194.4 129.6h15.4" fill="none" stroke="#4b4b4b" stroke-width=".15"/>
<g fill="#4b4b4b">
<path d="M194.8 127.2h.8l-.4 2.4z"/>
<path d="M195.2 106.3l.4 2.4h-.8z"/>
</g>
<path d="M202.4 111.1v11.7M201.5 122.8h19.3M201.5 129.6h8.3M202.4 125.2v2" fill="none" stroke="#4b4b4b" stroke-width=".15"/>
<g fill="#4b4b4b">
<path d="M202 127.2h.8l-.4 2.4z"/>
<path d="M202.4 122.8l.4 2.4h-.8z"/>
</g>
<g fill="none" stroke="#000" stroke-width=".25">
<path d="M222.6 79.6l.8 .7M222.6 78.6l.8 .8M222.6 77.8l.8 .7M222.6 76.9l.8 .7M222.6 76l.8 .7M222.6 75.1l.8 .7M222.7 74.2l.7 .7M223 73.7l.6 .5M223.4 74.7v24.5M223.4 74.7h.4M223.5 73.3l.7 .6M224.2 73.9a.74 .74 0 0 0-.8 .8"/>
<path d="M224.2 73.9h.1M224.2 73.9v-.7a1.52 1.52 0 0 0-1.5 1.5M224.3 79.3l1.1 1.1M224.3 78.4l1.1 1.1M224.3 77.5l1.1 1.1M224.3 76.6l1.1 1.2M224.3 75.7l1.1 1.2M224.3 74.1h-.5v8.8M224.5 73.7l-.2 .2 1.1 1.2M225.1 73.9l-.8 .9 1.1 1.2M225.4 79.9l-1.1 1.2 1.8 1.8M225.4 79l-1.1 1.2 2.4 2.4"/>
<path d="M225.4 78.1l-1.1 1.1M225.4 77.2l-1.1 1.1M225.4 76.3l-1.1 1.2M225.4 75.4l-1.1 1.2M225.4 74.5l-1.1 1.2M232 79.8l1.2 1.2M232 79l1.2 1.1M232 78.1l1.2 1.1M232 77.2l1.2 1.1M232 76.3l1.2 1.1M232 75.4l1.2 1.1M232 74.5l1.2 1.2"/>
<path d="M232.3 73.9l.9 .8M233 73.7l.2 .2M233.2 79.3l-1.2 1.1M233.2 78.4l-1.2 1.2M233.2 77.5l-1.2 1.2M233.2 76.6l-1.2 1.2M233.2 75.7l-1.2 1.2M233.2 74.8l-1.2 1.2M233.2 74.1h.5v8.8M233.3 73.9a.74 .74 0 0 1 .7 .8M233.3 73.2a1.52 1.52 0 0 1 1.5 1.5M233.3 73.2l1.5 1.5"/>
<path d="M233.3 73.9l-1.3 1.2M233.3 73.2v.7M233.7 74.7h.3M234 74.7v23.9M234 79.3l.8 .8M234 78.4l.8 .8M234 77.5l.8 .8M234 76.6l.8 .8M234 75.7l.8 .8M234 74.8l.8 .8M33.2 94.2h41.8M33.2 94.2v40.4"/>
<path d="M33.2 94.2a1.52 1.52 0 0 1 1.5-1.5h38.7a1.56 1.56 0 0 1 1.6 1.5M39.3 92.7v49.5M68.9 92.7v49.5M75 94.2v40.4l-.2 .6 .2 7M222.6 98.3l.8 .8M222.6 97.4l.8 .8M222.6 96.5l.8 .8M222.6 95.6l.8 .8M222.6 94.7l.8 .8M222.6 93.9l.8 .7M222.6 93l.8 .7M222.6 92.1l.8 .7"/>
<path d="M222.6 91.2l.8 .7M222.6 90.3l.8 .7M222.6 89.4l.8 .7M222.6 88.5l.8 .7M222.6 87.6l.8 .8M222.6 86.7l.8 .7M222.6 85.8l.8 .8M222.6 84.9l.8 .8M222.6 84l.8 .8M222.6 83.1l.8 .8M222.6 82.2l.8 .8M222.6 81.3l.8 .8"/>
<path d="M222.6 80.4l.8 .8M222.6 99.2l.3 .2M223.6 84.9l.8 .8M223.6 84l.8 .8M223.6 83.1l.8 .8M223.6 85.8l.7 .6M224.2 82.9l-.6 .6M224.3 82.9l.3 .3M224.4 86.2l-.2 .2M224.4 85.3l-.8 .9M224.4 84.4l-.8 .9M224.4 83.6l-.8 .8"/>
<path d="M225.4 80.8l-1.1 1.1 .9 1M225.6 88.9v9.3M225.8 87.5a.66 .66 0 0 0 .2-1.1l-1-1-.5-.9 .3-.3 1.7 1.6a1.43 1.43 0 0 1-.4 2.4M225.8 87.5a1.47 1.47 0 0 0-.9 1.5l-.1 9.5M225.8 80.9l.9 .8M226.1 88.2l-.3 .3-.1 .4M226.1 80.9l-1.8 1.9h-.5M226.6 81.4l-1.5 1.5M226.7 87.7v8.7h4v-8.7M226.7 82.2l-.7 .7M226.7 82.9h-1.8l-.5 .5v3h-.8M226.7 86v-4.5l-.7-.6h-.6v-6.7l-.5-.5h-.6v9.2h-.7v16.2"/>
<path d="M230.7 82.2l.8 .7M230.7 82.9h1.8l.5 .5v3h.8M230.7 86v-4.5l.7-.6h.6v-6.7l.5-.5h.7v9.2h.6v15.6M230.9 81.4l1.5 1.5M231.3 80.9l1.9 1.9h.5M231.3 88.2l.3 .3 .2 .4 .1 9.3M231.6 80.9l-.9 .8M231.6 87.5a1.47 1.47 0 0 1 .9 1.5l.1 9.3M231.6 87.5a.68 .68 0 0 1-.2-1.1l1-1 .5-.9-.3-.3-1.7 1.6a1.43 1.43 0 0 0 .5 2.4M232 80.8l1.2 1.1M233 86.2l.2 .2M233 85.3l.8 .9"/>
<path d="M233 84.4l.8 .8M233 83.5l.8 .9M233.2 82.9l-.4 .3M233.2 82l-1 .9M233.2 81.1l-1.9 1.8M233.2 80.2l-2.5 2.4M233.2 82.9l.6 .6M233.8 85.8l-.6 .6M233.8 84.9l-.8 .8M233.8 84l-.8 .8M233.8 83.1l-.8 .8M234 97.2l.8 .7"/>
<path d="M234 96.3l.8 .8M234 95.4l.8 .8M234 94.5l.8 .8M234 93.6l.8 .8M234 92.7l.8 .8M234 91.8l.8 .8M234 90.9l.8 .8M234 90l.8 .8M234 89.1l.8 .8M234 88.3l.8 .7M234 87.3l.8 .8M234 86.5l.8 .7"/>
<path d="M234 85.6l.8 .7M234 84.7l.8 .7M234 83.8l.8 .7M234 82.9l.8 .7M234 82l.8 .7M234 81.1l.8 .7M234 80.2l.8 .7M234 98.1l.6 .6M234.8 98.7l-4.1-.7a8.6 8.6 0 0 0-6.6 .8l-1.5 .8M33.2 139.8h.1M33.2 139.8v2.4M33.2 134.6h.1"/>
<path d="M33.2 134.6l.1 .6v4.1l-.1 .5M42.6 135.4v3.4M42.7 135.4a.74 .74 0 0 1 .7-.7h3.3a.74 .74 0 0 1 .7 .7M42.7 138.8a.74 .74 0 0 0 .7 .8h3.3a.79 .79 0 0 0 .7-.8M43 138.7v-3.3h4.1l-.1 3.3a.74 .74 0 0 1-.7 .8M43 138.5h4.1M43 138.7a.74 .74 0 0 0 .8 .8M43.8 139.5h2.5M47.4 135.4v3.4M60.9 135l.6-.3h3.3a.74 .74 0 0 1 .7 .7v3.4a.78 .78 0 0 1-.7 .8h-3.3a.78 .78 0 0 1-.8-.8v-3.4zM61.1 138.5h4.1M61.9 139.5h2.5"/>
<path d="M65.1 138.7a.74 .74 0 0 1-.7 .8M65.2 138.7v-3.3h-4.1v3.3a.74 .74 0 0 0 .8 .8M32.8 153.1v.4l.4 1.1M32.8 148.8v.3M33.3 148.8v.3M34.7 142.2v6.6M34.8 153.5l-.5 1.7-.5-.1a.66 .66 0 0 1-.6-.5M34.8 153.1v.4M36.3 148.8v.3M39.7 148.3h.9M39.7 148.5h.9M39.7 148.9h.9"/>
<path d="M40.6 147.8v1.3h-.9v-1.3M41.3 142.2l.8 .8v2.5h7.2M42.2 148.3h1M42.2 148.5h1M42.2 147.8v1.3h1v-1.3M42.2 148.9h1M42.9 149.1h.1M43 153.1l.7 1.5 .2 .3 .3 .2 1.7 .1 .5-.2 .4-.4M44.3 148.3v.8M44.6 147.8l-.2 .5M44.8 148.3h.9M44.8 148.5h.9"/>
<path d="M44.8 148.9h.9M45.7 147.8v1.3h-.9v-1.3M45.9 147.8l.2 .5v.8M47.3 148.3h.9M47.3 148.5h.9M47.3 148.9h.9M47.3 147.8v1.3h.9v-1.3M47.5 153.1l-.7 1.5M49.3 146.2h9.6M49.3 144.7h9.6M49.3 143.9h3.3M49.3 146.8v-3.8a.74 .74 0 0 0-.8-.7l-16.3-.1v6.6h4.8l.5-1h13.1"/>
<path d="M49.3 146.8a.74 .74 0 0 0 .7 .7M49.8 148.3h.8M49.8 148.5h.9M49.8 147.8v1.3h.9v-1.1M49.8 148.9h.9M50 147.6a.74 .74 0 0 1 .8 .7M50.8 148.3v.8M50.8 153.1l.1 .3a2.1 2.1 0 0 0 1.6 1.7h3.1a2.1 2.1 0 0 0 1.6-1.7l.1-.3M52.6 143.4h3M52.7 148.9h.6M52.8 142.7h-.2v2M52.8 142.7v1.7h2.6v-1.7"/>
<path d="M52.8 144.5h-.2v.2M52.9 148.5h.4M53 148.3h.3M53 147.8h2.1M53.3 147.8v1.3h-.6v-.5M53.7 147.6h.8M53.7 147.6a1.01 1.01 0 0 0-1 1M53.8 141.4h.5v.3h-.5zM53.8 141.4a1.23 1.23 0 0 0-1.2 1.3M53.8 141.7a1.01 1.01 0 0 0-1 1M53.8 144.4v.3M54.3 144.4v.3"/>
<path d="M54.3 141.4a1.23 1.23 0 0 1 1.3 1.3M54.3 141.7a1.01 1.01 0 0 1 1 1M54.5 147.6a1.01 1.01 0 0 1 1 1M54.9 148.3h.3M54.9 147.8v1.3h.6v-.5M54.9 148.9h.6M54.9 148.5h.4M55.4 142.7h.2M55.6 143.9h3.3M55.6 142.7v2l-.1-.2h-.1M57.4 148.9h.9M57.4 148.5h.9"/>
<path d="M57.5 148.3h.8M58.1 147.6a.74 .74 0 0 0-.7 .7v.8M58.3 147.8v1.3h-.9v-1.1M58.9 146.8a.74 .74 0 0 1-.8 .7M58.9 146.8v-3.8a.74 .74 0 0 1 .7-.7l16.4-.1v6.6h-4.8l-.5-1h-13.1M59.9 148.3h1M59.9 148.9h1M59.9 148.5h1M60.9 147.8v1.3h-1v-1.3M62.3 147.8l-.2 .5v.8M62.5 148.3h.9M62.5 148.9h.9"/>
<path d="M62.5 148.5h.9M63.4 147.8v1.3h-.9v-1.3M63.6 147.8l.2 .5M63.8 148.3v.8M65 147.8v1.3h.9v-1.3M65 148.3h.9M65 148.9h.9M65 148.5h.9M65.2 153.1l-.2 .3a2.06 2.06 0 0 1-2.4 1.8l-.2-.1a2.1 2.1 0 0 1-1.6-1.7l-.1-.3M66.9 142.2l-.8 .8v2.5h-7.2M67.5 148.3h1M67.5 148.9h1"/>
<path d="M67.5 148.5h1M68.5 147.8v1.3h-1v-1.3M71.8 148.8v.3M73.4 148.8v.3M73.4 153.1v.4M73.5 142.2v6.6M74.9 148.8v.3M75.4 153.1v.4l-.4 1.1a.91 .91 0 0 1-1.1 .6l-.5-1.7M75.4 148.8v.3"/>
</g>
<g font-size="4.2" fill="#4b4b4b">
<text x="51.6" y="28.5">The cut is random.</text>
<text x="61.2" y="34.4">Cap</text>
<text x="257.7" y="45.5">PCB</text>
<text x="25.6" y="56.6" transform="rotate(-90 25.6 56.6)">5.2</text>
<text x="206.4" y="66.3" transform="rotate(-90 206.4 66.3)">4.30</text>
<text x="52.4" y="75.6">9.5</text>
<text x="134.1" y="78">Either direction</text>
<text x="135.8" y="72.9">2° Max.Sway</text>
<text x="139.3" y="83">At the top</text>
<text x="206.4" y="88.4" transform="rotate(-90 206.4 88.4)">4.60</text>
<text x="200.4" y="93.9" transform="rotate(-90 200.4 93.9)">6.20</text>
<text x="214" y="93.7" transform="rotate(-90 214 93.7)">1.60 ref.</text>
<text x="179.2" y="97.1" transform="rotate(-90 179.2 97.1)">15.45 ref.</text>
<text x="250.7" y="98.4" transform="rotate(-90 250.7 98.4)">6.55 min.</text>
<text x="186.7" y="106.8" transform="rotate(-90 186.7 106.8)">11.15</text>
<text x="201.5" y="120" transform="rotate(-90 201.5 120)">1.35</text>
<text x="83.6" y="124.3" transform="rotate(-90 83.6 124.3)">11.95</text>
<text x="257.7" y="121.4">Panel</text>
<text x="194.3" y="127" transform="rotate(-90 194.3 127)">4.60 max.</text>
<text x="257.7" y="139.7">PCB</text>
</g>
<text font-size="4" x="231.5" y="197.3">C</text>
<g font-size="3.5">
<text x="212.1" y="40.6">USB4070 (Receptacle)</text>
<text x="217.1" y="142">USB4151 (Plug)</text>
<text x="205.4" y="148.4">Plug and Receptacle Mating View</text>
<text x="66.1" y="167.3">PCB Mount&amp;Cap Information</text>
</g>
<text font-size="3" x="265" y="194.3">www.gct.co</text>
<g font-size="2.7">
<text x="5.8" y="20.2">H</text>
<text x="5.7" y="44.4">G</text>
<text x="5.9" y="68.7">F</text>
<text x="5.9" y="92.9">E</text>
<text x="5.8" y="117.1">D</text>
<text x="5.8" y="141.4">C</text>
<text x="5.9" y="165.6">B</text>
<text x="5.9" y="189.8">A</text>
<text x="24.6" y="204.1">1</text>
<text x="59.4" y="204.1">2</text>
<text x="94.2" y="204.1">3</text>
<text x="128.9" y="204.1">4</text>
<text x="163.7" y="204.1">5</text>
<text x="198.5" y="204.1">6</text>
<text x="233.3" y="204.1">7</text>
<text x="268" y="204.1">8</text>
</g>
<text font-size="2.4" x="196.7" y="185.2">USB3.2 Gen2 Type C Plug,Vertical, SMT</text>
<g font-size="2">
<text x="164.8" y="184.2">USB4151</text>
<text x="164.7" y="189.3">14th January 2020</text>
</g>
<g font-size="1.7">
<text x="164.5" y="181.6">Part Number</text>
<text x="196.8" y="181.4">Product Description</text>
<text x="164.5" y="186.7">Drawing Date</text>
<text x="166.5" y="191.8">By</text>
<text x="185.2" y="191.8">Tolerances</text>
<text x="165.4" y="195.7">Detail</text>
<text x="174.3" y="194.7">USB4151</text>
<text x="175.3" y="196.6">B PCN</text>
<text x="176.6" y="192">CC</text>
<text x="185.7" y="196.5">X.X ± 0.30</text>
<text x="207.2" y="194.4">Metric (mm)</text>
<text x="209.5" y="192.5">Units:</text>
<text x="164.2" y="199.1">Revision</text>
<text x="165.6" y="201.3">Date</text>
<text x="174.5" y="201.3">08/05/23</text>
<text x="176.7" y="199.1">B3</text>
<text x="184.6" y="200.6">X.XXX ± 0.10</text>
<text x="185.1" y="198.6">X.XX ± 0.25</text>
<text x="200.3" y="198.5">-</text>
<text x="261.4" y="198.8">Not to</text>
<text x="261.6" y="200.8">Scale</text>
<text x="269.5" y="198.8">Drawn By</text>
<text x="272" y="200.8">CC</text>
<text x="279.9" y="198.8">Sheet No.</text>
<text x="282.5" y="200.8">2/3</text>
</g>
<g font-size="1.5">
<text x="236.2" y="193.9">copyright of Global Connector</text>
<text x="236.2" y="192.1">This drawing is confidential and</text>
<text x="236.2" y="195.7">Technology, Ltd (GCT).</text>
<text x="236.2" y="197.5">This drawing must not be copied</text>
<text x="236.2" y="201">consent. E &amp; OE</text>
<text x="236.2" y="199.2">or disclosed without written</text>
</g>
<g font-size="1.4">
<text x="193.8" y="191.8">(Except as Noted)</text>
<text x="187.7" y="193.4">Length</text>
<text x="199.1" y="193.4">Angle</text>
</g>
<text font-size="1" x="207.1" y="200.8">3rd Angle Projection</text>
</svg>
